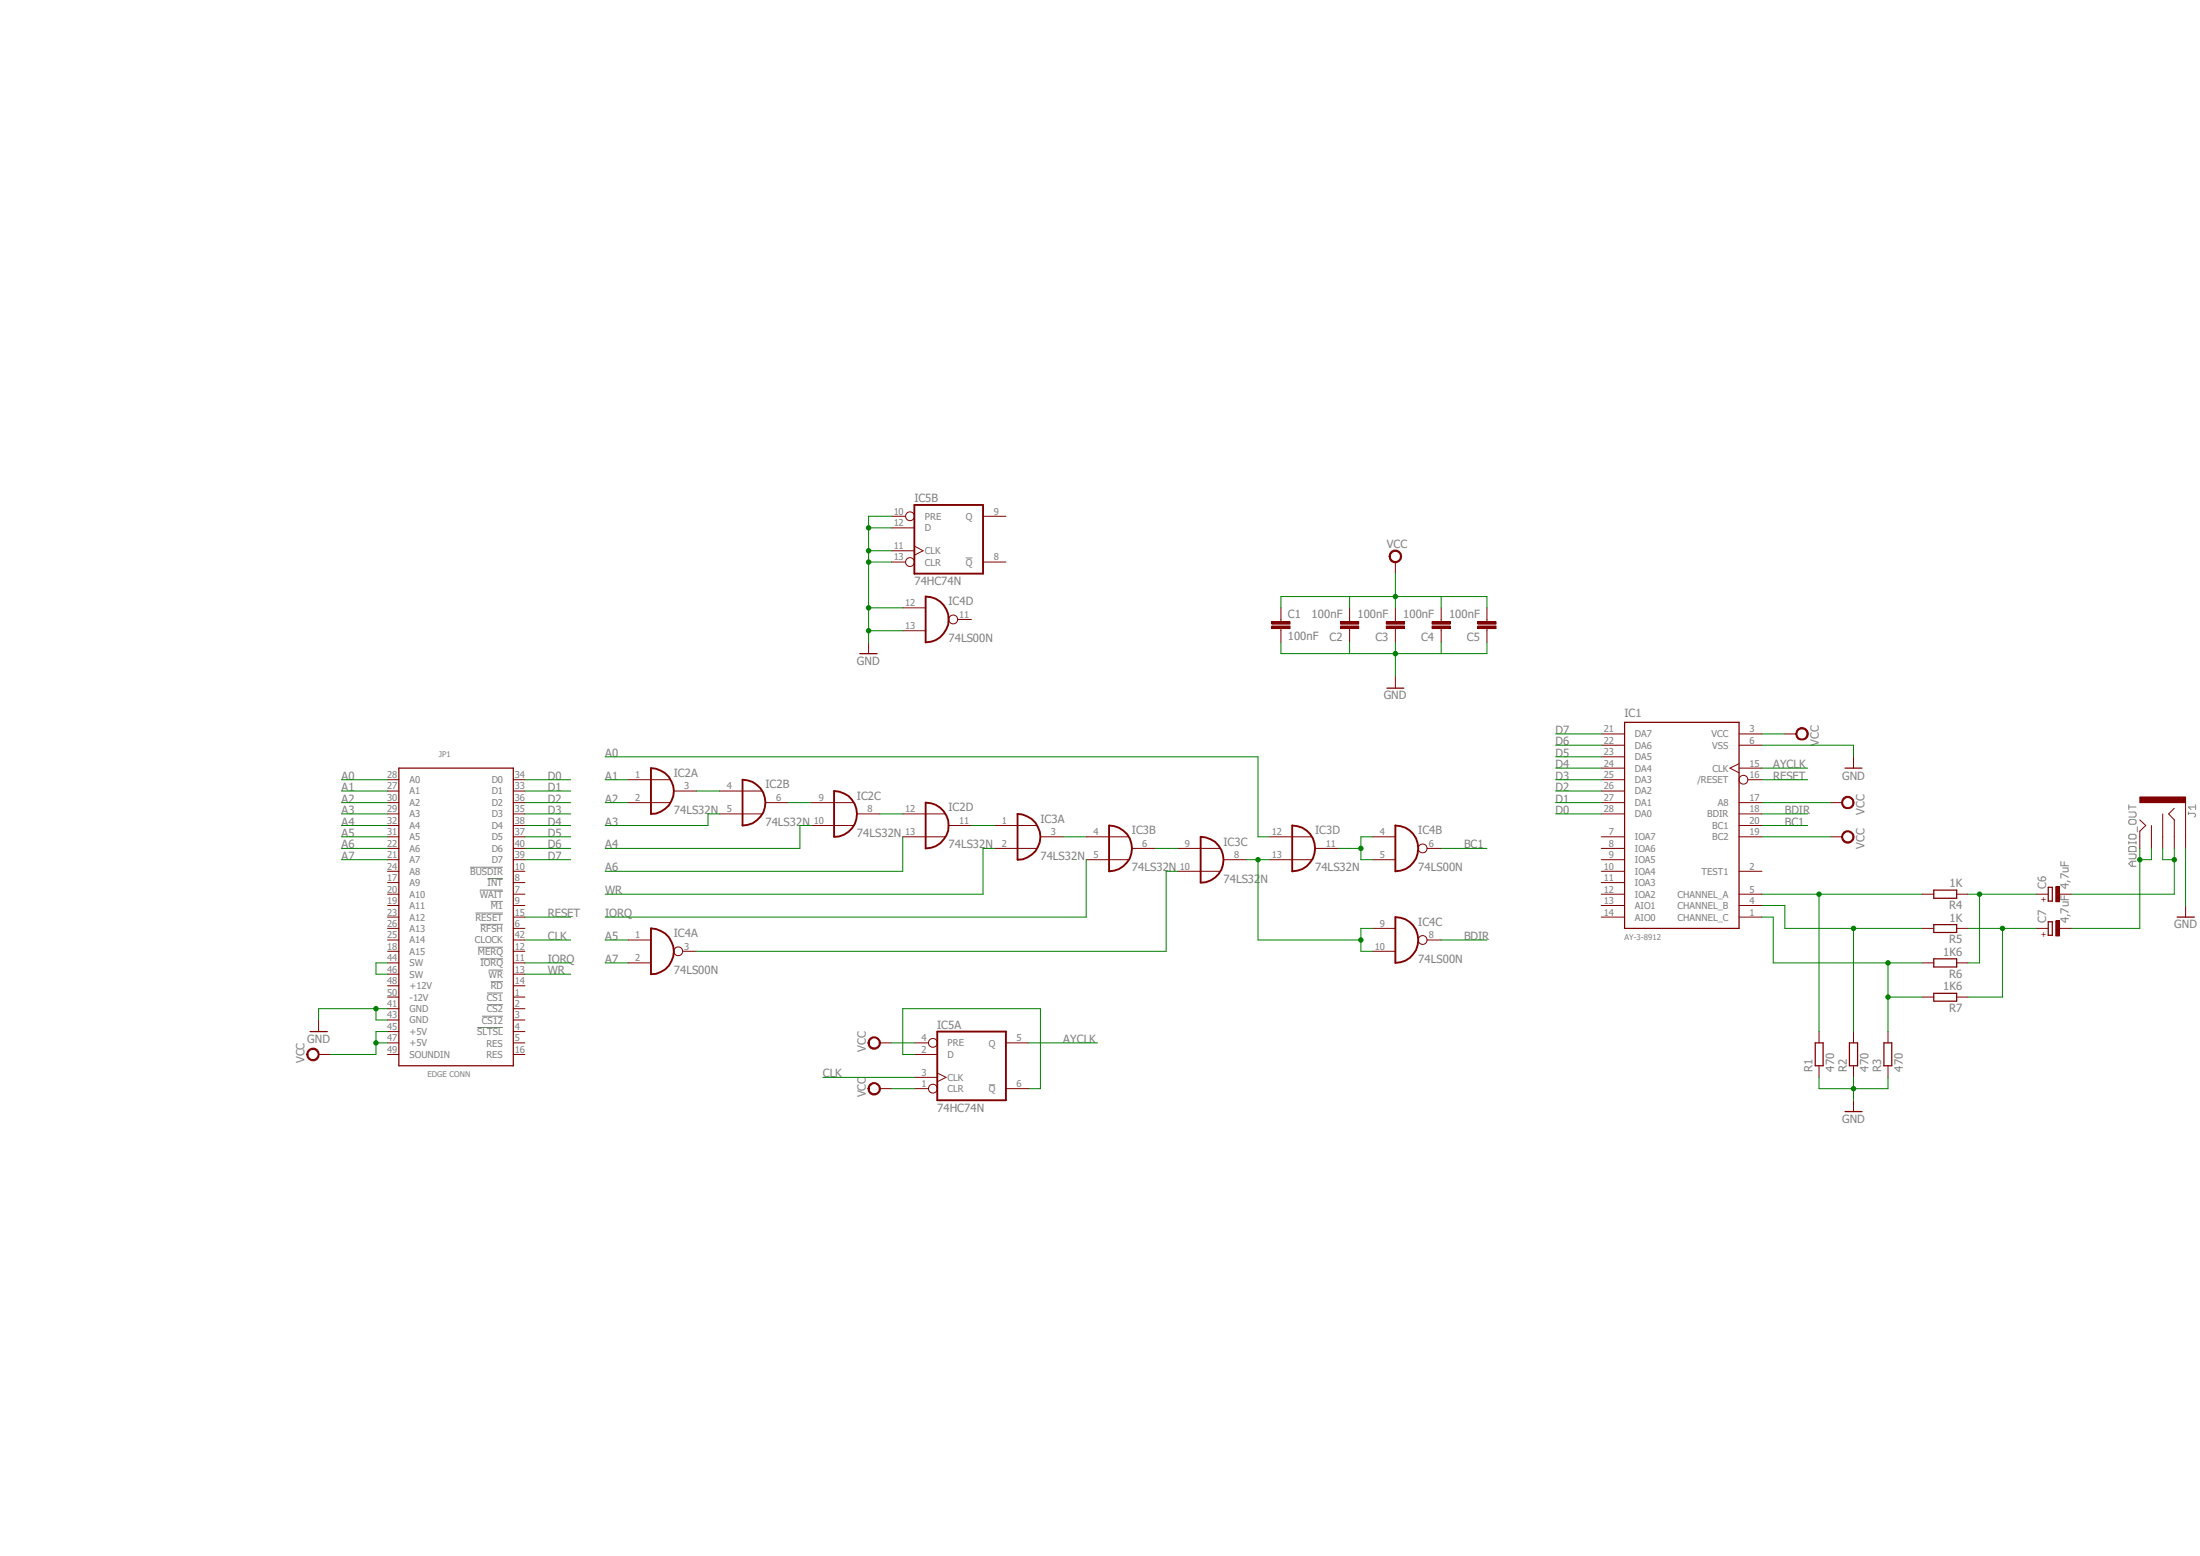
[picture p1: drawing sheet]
<svg xmlns="http://www.w3.org/2000/svg" width="297mm" height="210mm" viewBox="0 0 297 210" stroke-linecap="round" stroke-linejoin="round" font-family="sans-serif">
<path d="M12 66.3l285.1 85.7M297.1 66.3l-285.1 85.7" fill="none" stroke="#fff" stroke-width=".14"/>
<g fill="none" stroke="#808080" stroke-width=".14">
<path d="M130.4 75.3h.9M63.5 117.1h4.4M65.8 118.6h2.1M287.4 115.3h.8l.2 .1v.3l-.2 .2h-.8M287.4 109.6h.8l.2 .2v.3l-.2 .2h-.8M287.4 110.8l.2-.2h.6l.2 .2v.3l-.2 .2h-.6l-.2-.2zM287.4 112.8l.2-.2h.6l.2 .2v.3l-.2 .1h-.6l-.2-.1zM287.4 114.4l.2-.1h.6l.2 .1v.5h-1zM287.4 108.6v.7M287.4 113.6v.3M287.4 113.7h1M287.4 108.9h1"/>
<path d="M287.9 116.2v.7M288.4 116.2h-.7l-.3 .4 .3 .3h.7M288.4 113.6v.3M288.5 111.6v.7M295.4 109.8h.8l.2 .1v.2l-.2 .2M295.4 109.6v.3M296.4 108.9h-1l.4 .4M296.4 108.6v.7M64.2 123.2h3.7M64.4 138.7h3.5M64.5 127.8h3.4M64.8 120.1h3.1"/>
<path d="M64.9 124.8h3M64.9 129.4h3M65.1 137.2h2.8M65.7 134h2.2M65.7 135.6h2.2M66 130.9h1.9M66.3 121.7h1.6M66.3 132.5h1.6M133.5 146.4h.9"/>
</g>
<path d="M53.8 103.7h15.5v40.1h-15.5z" fill="none" stroke="#800000" stroke-width=".17"/>
<g fill="none" stroke="#800000" stroke-width=".14">
<path d="M52.3 119.1h1.5M52.3 117.6h1.5M52.3 116h1.5M52.3 114.5h1.5M52.3 106.8h1.5M52.3 105.2h1.5M52.3 109.9h1.5M52.3 108.3h1.5M52.3 112.9h1.5M52.3 111.4h1.5M69.3 119.1h1.6M69.3 117.6h1.6"/>
<path d="M69.3 116h1.6M69.3 114.5h1.6M69.3 106.8h1.6M69.3 105.2h1.6M69.3 109.9h1.6M69.3 108.3h1.6M69.3 112.9h1.6M69.3 111.4h1.6M288.9 110.7l.8 .7-.8 .8v.7M290.4 111.4v1.5M292 109.9v3M293.5 109.1l-.7 .8 .7 .8v2.2"/>
<path d="M295.1 108.3v4.6M52.3 134.6h1.5M52.3 136.1h1.5M52.3 137.7h1.5M52.3 139.2h1.5M52.3 125.3h1.5M52.3 120.7h1.5M52.3 122.2h1.5M52.3 130h1.5M52.3 128.4h1.5M52.3 131.5h1.5M52.3 133.1h1.5"/>
<path d="M52.3 123.8h1.5M52.3 126.9h1.5M69.3 134.6h1.6M69.3 136.1h1.6M69.3 137.7h1.6M69.3 139.2h1.6M69.3 125.3h1.6M69.3 120.7h1.6M69.3 122.2h1.6M69.3 130h1.6M69.3 128.4h1.6M69.3 131.5h1.6"/>
<path d="M69.3 133.1h1.6M69.3 123.8h1.6M69.3 126.9h1.6M52.3 140.8h1.5M52.3 142.3h1.5M69.3 140.8h1.6M69.3 142.3h1.6"/>
</g>
<path d="M288.9 107.6h6.2v.7h-6.2z" fill-rule="evenodd" fill="#800000"/>
<g fill="none" stroke="#800000" stroke-width=".14">
<path d="M120.4 75.9h1.8M120.4 71.2h3M120.4 74.3h3M120.4 69.7h1.8M123.4 73.7l1.2 .6-1.2 .6M132.7 75.9h3.1M132.7 69.7h3.1M117.3 86.7v1.5M121.9 82h3.1M121.9 85.1h3.1M129.3 83.6h1.8M216.2 99.1h3.1"/>
<path d="M234.8 99.1h3.1M84.8 105.2h5.7M84.8 108.3h5.7M91 106.8h3.1M97.2 109.9h5.7M97.2 106.8h5.7M103.3 108.3h3.1M109.5 108.3h5.7M109.5 111.4h5.7M115.7 109.9h3.1M121.9 112.9h5.7M121.9 109.9h5.7"/>
<path d="M128.1 111.4h3M134.2 114.5h5.8M134.2 111.4h5.8M140.5 112.9h3.1M146.6 112.9h5.8M146.6 116h5.8M152.8 114.5h3.1M159 117.6h5.7M159 114.5h5.7M165.2 116h3.1M171.4 112.9h5.7M171.4 116h5.7"/>
<path d="M177.5 114.5h3.1M185.3 112.9h3.1M185.3 116h3.1M192.7 114.5h1.9M216.2 117.6h3.1M216.2 100.6h3.1M216.2 112.9h3.1M216.2 114.5h3.1M216.2 116h3.1M216.2 119.1h3.1M216.2 103.7h3.1M216.2 105.2h3.1"/>
<path d="M216.2 108.3h3.1M216.2 109.9h3.1M216.2 102.2h3.1M216.2 106.8h3.1M234.8 117.6h3.1M234.8 100.6h3.1M234.8 112.9h3.1M234.8 103.1l-1.2 .6 1.2 .6M234.8 103.7h3.1M234.8 108.3h3.1M234.8 109.9h3.1M234.8 111.4h3.1"/>
<path d="M236 105.2h1.9M288.9 107.6h6.2v.7h-6.2zM288.9 112.9v1.6M290.4 112.9v1.6M292 112.9v1.6M293.5 112.9v1.6M295.1 112.9v1.6M84.8 126.9h3.1M84.8 130h3.1M92.2 128.4h1.9M185.3 128.4h3.1M185.3 125.3h3.1"/>
<path d="M192.7 126.9h1.9M216.2 123.8h3.1M216.2 122.2h3.1M216.2 120.7h3.1M234.8 123.8h3.1M234.8 122.2h3.1M234.8 120.7h3.1M123.4 146.9h1.9M123.4 142.3h3.1M123.4 145.4h3.1M123.4 140.8h1.9M126.5 144.8l1.2 .6-1.2 .6"/>
<path d="M135.8 146.9h3.1M135.8 140.8h3.1"/>
<circle cx="122.8" cy="75.9" r=".6"/>
<circle cx="122.8" cy="69.7" r=".6"/>
<circle cx="128.7" cy="83.6" r=".6"/>
<circle cx="192.1" cy="114.5" r=".6"/>
<circle cx="235.4" cy="105.2" r=".6"/>
<circle cx="91.6" cy="128.4" r=".6"/>
<circle cx="192.1" cy="126.9" r=".6"/>
<circle cx="125.9" cy="146.9" r=".6"/>
<circle cx="125.9" cy="140.8" r=".6"/>
</g>
<path d="M116.1 88.2h2.3M219.3 97.5h15.5v27.8h-15.5z" fill="none" stroke="#800000" stroke-width=".17"/>
<g fill="none" stroke="#800000" stroke-width=".25">
<path d="M123.4 68.2h9.3v9.2h-9.3zM125 80.5a3.1 3.1 0 0 1 3.1 3.1 3.1 3.1 0 0 1-3.1 3.1zM87.9 103.7a3.1 3.1 0 0 1 3.1 3.1 3.1 3.1 0 0 1-3.1 3.1zM100.2 105.2a3.1 3.1 0 0 1 3.1 3.1 3.1 3.1 0 0 1-3.1 3.1zM112.6 106.8a3.1 3.1 0 0 1 3.1 3.1 3.1 3.1 0 0 1-3.1 3zM125 108.3a3.1 3.1 0 0 1 3.1 3.1 3.1 3.1 0 0 1-3.1 3.1zM137.4 109.9a3.1 3.1 0 0 1 3.1 3 3.1 3.1 0 0 1-3.1 3.1zM149.7 111.4a3.1 3.1 0 0 1 3.1 3.1 3.1 3.1 0 0 1-3.1 3.1zM162.1 112.9a3.1 3.1 0 0 1 3.1 3.1 3.1 3.1 0 0 1-3.1 3.1zM174.5 111.4a3.1 3.1 0 0 1 3 3.1 3.1 3.1 0 0 1-3 3.1zM188.4 111.4a3.1 3.1 0 0 1 3.1 3.1 3.1 3.1 0 0 1-3.1 3.1zM87.9 125.3a3.1 3.1 0 0 1 3.1 3.1 3.1 3.1 0 0 1-3.1 3.1z"/>
<path d="M126.5 139.2h9.3v9.3h-9.3zM188.4 123.8a3.1 3.1 0 0 1 3.1 3.1 3.1 3.1 0 0 1-3.1 3.1z"/>
</g>
<path d="M117.5 140.1a.85 .85 0 0 1 1.3 .3 .85 .85 0 0 1-.6 1.2 .85 .85 0 0 1-1-.8h.1a.69 .69 0 0 1 .9-.7 .69 .69 0 0 1 .5 1 .69 .69 0 0 1-1.1 .2l-.2-.2-.1-.3h-.1z" fill-rule="evenodd" fill="#800000"/>
<path d="M117.5 140.1a.85 .85 0 0 1 1.3 .3 .85 .85 0 0 1-.6 1.2 .85 .85 0 0 1-1-.8h.1a.69 .69 0 0 1 .9-.7 .69 .69 0 0 1 .5 1 .69 .69 0 0 1-1.1 .2l-.2-.2-.1-.3h-.1zM118.8 140.8h1.6" fill="none" stroke="#800000" stroke-width=".14"/>
<path d="M117.5 146.3a.85 .85 0 0 1 1.3 .3 .85 .85 0 0 1-.6 1.2 .85 .85 0 0 1-1-.9h.1a.69 .69 0 0 1 .9-.6 .69 .69 0 0 1 .5 1 .69 .69 0 0 1-1.1 .2l-.2-.2-.1-.4h-.1z" fill-rule="evenodd" fill="#800000"/>
<path d="M117.5 146.3a.85 .85 0 0 1 1.3 .3 .85 .85 0 0 1-.6 1.2 .85 .85 0 0 1-1-.9h.1a.69 .69 0 0 1 .9-.6 .69 .69 0 0 1 .5 1 .69 .69 0 0 1-1.1 .2l-.2-.2-.1-.4h-.1zM118.8 146.9h1.6" fill="none" stroke="#800000" stroke-width=".14"/>
<path d="M242.7 98.4a.86 .86 0 0 1 1.4 .2 .86 .86 0 0 1-.6 1.3 .86 .86 0 0 1-1.1-.8h.2a.68 .68 0 0 1 .9-.7 .68 .68 0 0 1 .3 1.1 .68 .68 0 0 1-1.1-.1l-.1-.3h-.2l.1-.4z" fill-rule="evenodd" fill="#800000"/>
<path d="M241 99.1h1.5M242.7 98.4a.86 .86 0 0 1 1.4 .2 .86 .86 0 0 1-.6 1.3 .86 .86 0 0 1-1.1-.8h.2a.68 .68 0 0 1 .9-.7 .68 .68 0 0 1 .3 1.1 .68 .68 0 0 1-1.1-.1l-.1-.3h-.2l.1-.4zM250.2 102.2v1.5" fill="none" stroke="#800000" stroke-width=".14"/>
<path d="M249.1 103.7h2.3" fill="none" stroke="#800000" stroke-width=".17"/>
<path d="M41.7 141.6a.85 .85 0 0 1 1.3 .4 .85 .85 0 0 1-.6 1.2 .85 .85 0 0 1-1-.9h.2a.7 .7 0 0 1 1-.6 .7 .7 0 0 1 .1 1.2 .7 .7 0 0 1-1.1-.3v-.3h-.2l.1-.4z" fill-rule="evenodd" fill="#800000"/>
<path d="M43 137.7v1.5M41.7 141.6a.85 .85 0 0 1 1.3 .4 .85 .85 0 0 1-.6 1.2 .85 .85 0 0 1-1-.9h.2a.7 .7 0 0 1 1-.6 .7 .7 0 0 1 .1 1.2 .7 .7 0 0 1-1.1-.3v-.3h-.2l.1-.4zM43 142.3h1.6" fill="none" stroke="#800000" stroke-width=".14"/>
<path d="M41.9 139.2h2.3" fill="none" stroke="#800000" stroke-width=".17"/>
<path d="M248.9 112.3a.85 .85 0 0 1 1.3 .3 .85 .85 0 0 1-.5 1.2 .85 .85 0 0 1-1.1-.9h.2a.69 .69 0 0 1 .7-.6 .69 .69 0 0 1 .6 .7 .69 .69 0 0 1-.8 .6l-.5-.4v-.3h-.2z" fill-rule="evenodd" fill="#800000"/>
<path d="M247.1 112.9h1.6M248.9 112.3a.85 .85 0 0 1 1.3 .3 .85 .85 0 0 1-.5 1.2 .85 .85 0 0 1-1.1-.9h.2a.69 .69 0 0 1 .7-.6 .69 .69 0 0 1 .6 .7 .69 .69 0 0 1-.8 .6l-.5-.4v-.3h-.2z" fill="none" stroke="#800000" stroke-width=".14"/>
<path d="M248.9 107.7a.86 .86 0 0 1 1.3 .2 .86 .86 0 0 1-.5 1.2 .86 .86 0 0 1-1.1-.8h.2a.7 .7 0 0 1 .9-.7 .7 .7 0 0 1 .3 1.1 .7 .7 0 0 1-1.2-.1v-.3h-.2l.1-.3z" fill-rule="evenodd" fill="#800000"/>
<g fill="none" stroke="#800000" stroke-width=".14">
<path d="M171.7 84.5h2.5v.3h-2.5zM171.7 83.9h2.5v.3h-2.5zM172.9 82v1.9M172.9 84.8v1.9M181 83.9h2.4v.3h-2.4zM181 84.5h2.4v.3h-2.4zM182.2 82v1.9M182.2 84.8v1.9M187.2 83.9h2.4v.3h-2.4zM187.2 84.5h2.4v.3h-2.4zM188.4 82v1.9M188.4 84.8v1.9"/>
<path d="M188.4 91.3v1.6M193.3 83.9h2.5v.3h-2.5zM193.3 84.5h2.5v.3h-2.5zM194.6 82v1.9M194.6 84.8v1.9M199.5 83.9h2.5v.3h-2.5zM199.5 84.5h2.5v.3h-2.5zM200.7 82v1.9M200.7 84.8v1.9M247.1 108.3h1.6M248.9 107.7a.86 .86 0 0 1 1.3 .2 .86 .86 0 0 1-.5 1.2 .86 .86 0 0 1-1.1-.8h.2a.7 .7 0 0 1 .9-.7 .7 .7 0 0 1 .3 1.1 .7 .7 0 0 1-1.2-.1v-.3h-.2l.1-.3z"/>
</g>
<path d="M171.7 84.7h2.5M171.7 84.1h2.5M181 84.7h2.4M181 84.1h2.4M187.2 84.7h2.4M187.2 84.1h2.4M193.3 84.7h2.5M193.3 84.1h2.5M199.5 84.7h2.5M199.5 84.1h2.5" fill="none" stroke="#800000" stroke-width=".34"/>
<path d="M187.2 92.9h2.3" fill="none" stroke="#800000" stroke-width=".17"/>
<path d="M187.8 74.4a.86 .86 0 0 1 1.4 .3 .86 .86 0 0 1-.6 1.2 .86 .86 0 0 1-1.1-.8h.2a.7 .7 0 0 1 1-.6 .7 .7 0 0 1 .2 1.2 .7 .7 0 0 1-1.2-.3v-.3h-.2l.1-.4z" fill-rule="evenodd" fill="#800000"/>
<g fill="none" stroke="#800000" stroke-width=".14">
<path d="M187.8 74.4a.86 .86 0 0 1 1.4 .3 .86 .86 0 0 1-.6 1.2 .86 .86 0 0 1-1.1-.8h.2a.7 .7 0 0 1 1-.6 .7 .7 0 0 1 .2 1.2 .7 .7 0 0 1-1.2-.3v-.3h-.2l.1-.4zM188.4 75.9v1.5M245.6 139.2v1.6M250.2 139.2v1.6M254.9 139.2v1.6M259.5 120.7h1.6M259.5 125.3h1.6M259.5 130h1.6M259.5 134.6h1.6M264.2 120.7h1.5M264.2 125.3h1.5M264.2 130h1.5"/>
<path d="M264.2 134.6h1.5M295.1 122.2v1.6M245.6 143.8v1.6M250.2 143.8v1.6M250.2 148.5v1.5M254.9 143.8v1.6"/>
</g>
<path d="M276.5 119.8h.6v1.8h-.6zM261.1 120.1h3.1v1.1h-3.1zM261.1 124.8h3.1v1.1h-3.1zM261.1 129.4h3.1v1.1h-3.1zM261.1 134.1h3.1v1h-3.1zM293.9 123.8h2.3M245.1 140.8h1v3h-1zM249.1 150h2.3M249.7 140.8h1.1v3h-1.1zM254.3 140.8h1.1v3h-1.1z" fill="none" stroke="#800000" stroke-width=".17"/>
<path d="M277.5 119.7h.5v2h-.5z" fill-rule="evenodd" fill="#800000"/>
<path d="M277.5 119.7h.5v2h-.5zM275 120.7h1.5M278.1 120.7h1.5" fill="none" stroke="#800000" stroke-width=".14"/>
<path d="M276.5 124.4h.6v1.8h-.6z" fill="none" stroke="#800000" stroke-width=".17"/>
<path d="M277.5 124.3h.5v2h-.5z" fill-rule="evenodd" fill="#800000"/>
<path d="M275 125.3h1.5M277.5 124.3h.5v2h-.5zM278.1 125.3h1.5" fill="none" stroke="#800000" stroke-width=".14"/>
<path d="M46.1 106.8h6.2M81.7 105.2h3.1M94.1 106.8h3.1M106.4 108.3h3.1M118.8 109.9h3.1M131.1 111.4h3.1M143.6 112.9h3M155.9 114.5h3.1M169.8 126.9h13.9M185.3 125.3h-1.6v3.1h1.6" fill="none" stroke="#008000" stroke-width=".14"/>
<circle cx="183.7" cy="126.9" r=".3" fill="#008000"/>
<g fill="none" stroke="#008000" stroke-width=".14">
<path d="M168.3 116h3.1M169.8 116v10.9"/>
<circle cx="183.7" cy="126.9" r=".3"/>
</g>
<circle cx="169.8" cy="116" r=".3" fill="#008000"/>
<g fill="none" stroke="#008000" stroke-width=".14">
<path d="M180.6 114.5h3.1M185.3 112.9h-1.6v3.1h1.6"/>
<circle cx="169.8" cy="116" r=".3"/>
</g>
<circle cx="183.7" cy="114.5" r=".3" fill="#008000"/>
<g fill="none" stroke="#008000" stroke-width=".14">
<path d="M117.3 85.1h4.6M121.9 82h-4.6v4.7M46.1 112.9h6.2M46.1 105.2h6.2M46.1 108.3h6.2M46.1 109.9h6.2M46.1 111.4h6.2M46.1 114.5h6.2M46.1 116h6.2M81.7 102.2h88.1v10.7h1.6M81.7 108.3h3.1M97.2 109.9h-1.6v1.5h-13.9"/>
<path d="M109.5 111.4h-1.5v3.1h-26.3M121.9 112.9v4.7h-40.2M134.2 114.5h-1.5v6.2h-51M146.6 116v7.8h-64.9M159 117.6h-1.6v10.8h-63.3M70.9 131.5h6.1M70.9 130h6.1M81.7 130h3.1M81.7 126.9h3.1"/>
<circle cx="183.7" cy="114.5" r=".3"/>
</g>
<circle cx="117.3" cy="85.1" r=".3" fill="#008000"/>
<g fill="none" stroke="#008000" stroke-width=".14">
<path d="M117.3 71.2h3.1M117.3 74.3h3.1M117.3 75.9h3.1M120.4 69.7h-3.1v12.3"/>
<circle cx="117.3" cy="85.1" r=".3"/>
</g>
<circle cx="117.3" cy="71.2" r=".3" fill="#008000"/>
<circle cx="117.3" cy="71.2" r=".3" fill="none" stroke="#008000" stroke-width=".14"/>
<circle cx="117.3" cy="74.3" r=".3" fill="#008000"/>
<circle cx="117.3" cy="74.3" r=".3" fill="none" stroke="#008000" stroke-width=".14"/>
<circle cx="117.3" cy="75.9" r=".3" fill="#008000"/>
<circle cx="117.3" cy="75.9" r=".3" fill="none" stroke="#008000" stroke-width=".14"/>
<circle cx="117.3" cy="82" r=".3" fill="#008000"/>
<g fill="none" stroke="#008000" stroke-width=".14">
<path d="M237.9 100.6h12.3v1.6M50.8 136.1v1.6h1.5M52.3 136.1h-9.3v1.6"/>
<circle cx="117.3" cy="82" r=".3"/>
</g>
<circle cx="50.8" cy="136.1" r=".3" fill="#008000"/>
<g fill="none" stroke="#008000" stroke-width=".14">
<path d="M172.9 86.7v1.5h27.8M188.4 88.2v3.1"/>
<circle cx="50.8" cy="136.1" r=".3"/>
</g>
<circle cx="188.4" cy="88.2" r=".3" fill="#008000"/>
<g fill="none" stroke="#008000" stroke-width=".14">
<path d="M182.2 86.7v1.5M188.4 86.7v1.5M194.6 86.7v1.5M200.7 86.7v1.5M245.6 145.4v1.5h9.3v-1.5M250.2 145.4v3.1"/>
<circle cx="188.4" cy="88.2" r=".3"/>
</g>
<circle cx="250.2" cy="146.9" r=".3" fill="#008000"/>
<g fill="none" stroke="#008000" stroke-width=".14">
<path d="M237.9 99.1h3.1M295.1 114.5v7.7M52.3 139.2h-1.5v3.1h-6.2M50.8 140.8h1.5M120.4 146.9h3M120.4 140.8h3M123.4 142.3h-1.5v-6.2h18.6v10.8h-1.6"/>
<circle cx="250.2" cy="146.9" r=".3"/>
</g>
<circle cx="50.8" cy="140.8" r=".3" fill="#008000"/>
<g fill="none" stroke="#008000" stroke-width=".14">
<path d="M188.4 77.4v3.1M200.7 80.5h-27.8v1.5M237.9 108.3h9.2M237.9 112.9h9.2"/>
<circle cx="50.8" cy="140.8" r=".3"/>
</g>
<circle cx="188.4" cy="80.5" r=".3" fill="#008000"/>
<g fill="none" stroke="#008000" stroke-width=".14">
<path d="M182.2 80.5v1.5M188.4 80.5v1.5M194.6 80.5v1.5M200.7 80.5v1.5M210 99.1h6.2M70.9 114.5h6.1M70.9 111.4h6.1M70.9 109.9h6.1M70.9 105.2h6.1M70.9 116h6.1M70.9 112.9h6.1M70.9 106.8h6.1"/>
<path d="M70.9 108.3h6.1M194.6 114.5h6.1M210 103.7h6.2M210 109.9h6.2M210 105.2h6.2M210 100.6h6.2M210 102.2h6.2M210 106.8h6.2M210 108.3h6.2M237.9 103.7h6.2M237.9 111.4h6.2M237.9 109.9h6.2"/>
<path d="M237.9 105.2h6.2M70.9 126.9h6.1M70.9 123.8h6.1M194.6 126.9h6.1M237.9 120.7h21.6M245.6 120.7v18.5M111.1 145.4h12.3M138.9 140.8h9.3"/>
<circle cx="188.4" cy="80.5" r=".3"/>
</g>
<circle cx="245.6" cy="120.7" r=".3" fill="#008000"/>
<g fill="none" stroke="#008000" stroke-width=".14">
<path d="M237.9 122.2h3.1v3.1h18.5M250.2 125.3v13.9"/>
<circle cx="245.6" cy="120.7" r=".3"/>
</g>
<circle cx="250.2" cy="125.3" r=".3" fill="#008000"/>
<g fill="none" stroke="#008000" stroke-width=".14">
<path d="M237.9 123.8h1.5v6.2h20.1M254.9 134.6v4.6"/>
<circle cx="250.2" cy="125.3" r=".3"/>
</g>
<circle cx="254.9" cy="130" r=".3" fill="#008000"/>
<g fill="none" stroke="#008000" stroke-width=".14">
<path d="M254.9 130v4.6h4.6"/>
<circle cx="254.9" cy="130" r=".3"/>
</g>
<circle cx="254.9" cy="134.6" r=".3" fill="#008000"/>
<g fill="none" stroke="#008000" stroke-width=".14">
<path d="M265.7 120.7h9.3M267.3 120.7v9.3h-1.6"/>
<circle cx="254.9" cy="134.6" r=".3"/>
</g>
<circle cx="267.2" cy="120.7" r=".3" fill="#008000"/>
<g fill="none" stroke="#008000" stroke-width=".14">
<path d="M265.7 125.3h9.3M270.3 125.3v9.3h-4.6"/>
<circle cx="267.2" cy="120.7" r=".3"/>
</g>
<circle cx="270.3" cy="125.3" r=".3" fill="#008000"/>
<g fill="none" stroke="#008000" stroke-width=".14">
<path d="M292 114.5v1.5h1.5M293.5 114.5v6.2h-13.9"/>
<circle cx="270.3" cy="125.3" r=".3"/>
</g>
<circle cx="293.5" cy="116" r=".3" fill="#008000"/>
<g fill="none" stroke="#008000" stroke-width=".14">
<path d="M288.9 114.5v10.8h-9.3M290.4 114.5v1.5h-1.5"/>
<circle cx="293.5" cy="116" r=".3"/>
</g>
<circle cx="288.9" cy="116" r=".3" fill="#008000"/>
<g fill="none" stroke="#008000" stroke-width=".14">
<path d="M52.3 130h-1.5v1.5h1.5"/>
<circle cx="288.9" cy="116" r=".3"/>
</g>
<g font-size="1.5" fill="#808080">
<text x="123.4" y="67.8">IC5B</text>
<text x="187.2" y="74">VCC</text>
<text x="123.4" y="79">74HC74N</text>
<text x="128.1" y="81.7">IC4D</text>
<text x="173.9" y="83.4">C1</text>
<text x="177.1" y="83.4">100nF</text>
<text x="183.3" y="83.4">100nF</text>
<text x="189.4" y="83.4">100nF</text>
<text x="195.6" y="83.4">100nF</text>
<text x="115.7" y="89.8">GND</text>
<text x="128.1" y="86.7">74LS00N</text>
<text x="173.9" y="86.4">100nF</text>
<text x="179.5" y="86.5">C2</text>
<text x="185.7" y="86.5">C3</text>
<text x="191.9" y="86.5">C4</text>
<text x="198" y="86.5">C5</text>
<text x="186.8" y="94.4">GND</text>
<text x="210" y="99.1">D7</text>
<text x="210" y="100.6">D6</text>
<text x="219.3" y="96.7">IC1</text>
<text x="245.5" y="100.6" transform="rotate(-90 245.5 100.6)">VCC</text>
<text x="46.1" y="106.8">A1</text>
<text x="46.1" y="105.2">A0</text>
<text x="74" y="106.8">D1</text>
<text x="74" y="105.2">D0</text>
<text x="81.7" y="105.2">A1</text>
<text x="81.7" y="102.2">A0</text>
<text x="91" y="104.9">IC2A</text>
<text x="103.3" y="106.4">IC2B</text>
<text x="115.7" y="107.9">IC2C</text>
<text x="210" y="102.2">D5</text>
<text x="210" y="103.7">D4</text>
<text x="210" y="105.2">D3</text>
<text x="210" y="106.8">D2</text>
<text x="239.4" y="103.7">AYCLK</text>
<text x="239.4" y="105.2">RESET</text>
<text x="248.7" y="105.2">GND</text>
<text x="46.1" y="108.3">A2</text>
<text x="46.1" y="109.9">A3</text>
<text x="46.1" y="111.4">A4</text>
<text x="46.1" y="112.9">A5</text>
<text x="74" y="112.9">D5</text>
<text x="74" y="111.4">D4</text>
<text x="74" y="109.9">D3</text>
<text x="74" y="108.3">D2</text>
<text x="81.7" y="108.3">A2</text>
<text x="81.7" y="111.4">A3</text>
<text x="91" y="109.9">74LS32N</text>
<text x="103.3" y="111.4">74LS32N</text>
<text x="115.7" y="112.9">74LS32N</text>
<text x="128.1" y="109.5">IC2D</text>
<text x="140.5" y="111">IC3A</text>
<text x="152.8" y="112.6">IC3B</text>
<text x="177.5" y="112.6">IC3D</text>
<text x="191.5" y="112.6">IC4B</text>
<text x="210" y="109.9">D0</text>
<text x="210" y="108.3">D1</text>
<text x="241" y="111.4">BC1</text>
<text x="241" y="109.9">BDIR</text>
<text x="251.7" y="109.9" transform="rotate(-90 251.7 109.9)">VCC</text>
<text x="46.1" y="114.5">A6</text>
<text x="46.1" y="116">A7</text>
<text x="74" y="116">D7</text>
<text x="74" y="114.5">D6</text>
<text x="81.7" y="114.5">A4</text>
<text x="81.7" y="117.6">A6</text>
<text x="128.1" y="114.5">74LS32N</text>
<text x="140.5" y="116">74LS32N</text>
<text x="152.8" y="117.6">74LS32N</text>
<text x="165.2" y="119.1">74LS32N</text>
<text x="165.2" y="114.1">IC3C</text>
<text x="177.5" y="117.6">74LS32N</text>
<text x="191.5" y="117.6">74LS00N</text>
<text x="197.7" y="114.5">BC1</text>
<text x="251.7" y="114.6" transform="rotate(-90 251.7 114.6)">VCC</text>
<text x="263.2" y="119.8">1K</text>
<text x="276.2" y="120" transform="rotate(-90 276.2 120)">C6</text>
<text x="74" y="123.8">RESET</text>
<text x="81.7" y="120.7">WR</text>
<text x="81.7" y="123.8">IORQ</text>
<text x="191.5" y="124.9">IC4C</text>
<text x="263.1" y="122.7">R4</text>
<text x="263.2" y="124.4">1K</text>
<text x="276.2" y="124.6" transform="rotate(-90 276.2 124.6)">C7</text>
<text x="279.3" y="124.6" transform="rotate(-90 279.3 124.6)">4,7uF 4,7uF</text>
<text x="293.5" y="125.3">GND</text>
<text x="74" y="131.5">WR</text>
<text x="74" y="130">IORQ</text>
<text x="74" y="126.9">CLK</text>
<text x="81.7" y="126.9">A5</text>
<text x="81.7" y="130">A7</text>
<text x="91" y="131.5">74LS00N</text>
<text x="91" y="126.5">IC4A</text>
<text x="191.5" y="130">74LS00N</text>
<text x="197.7" y="126.9">BDIR</text>
<text x="262.3" y="129.1">1K6</text>
<text x="263.1" y="127.3">R5</text>
<text x="263.1" y="132">R6</text>
<text x="262.3" y="133.7">1K6</text>
<text x="263.1" y="136.6">R7</text>
<text x="41.1" y="143.5" transform="rotate(-90 41.1 143.5)">VCC</text>
<text x="41.5" y="140.8">GND</text>
<text x="116.9" y="141.9" transform="rotate(-90 116.9 141.9)">VCC</text>
<text x="126.5" y="138.9">IC5A</text>
<text x="143.6" y="140.8">AYCLK</text>
<text x="111.1" y="145.4">CLK</text>
<text x="116.9" y="148.1" transform="rotate(-90 116.9 148.1)">VCC</text>
<text x="244.7" y="144.7" transform="rotate(-90 244.7 144.7)">R1</text>
<text x="247.6" y="144.7" transform="rotate(-90 247.6 144.7)">470</text>
<text x="249.3" y="144.7" transform="rotate(-90 249.3 144.7)">R2</text>
<text x="252.3" y="144.7" transform="rotate(-90 252.3 144.7)">470</text>
<text x="254" y="144.7" transform="rotate(-90 254 144.7)">R3</text>
<text x="256.9" y="144.7" transform="rotate(-90 256.9 144.7)">470</text>
<text x="126.5" y="150.1">74HC74N</text>
<text x="248.7" y="151.6">GND</text>
</g>
<g font-size="1.3" fill="#808080">
<text x="120.6" y="71">12</text>
<text x="120.6" y="69.5">10</text>
<text x="124.8" y="71.7">D</text>
<text x="124.8" y="70.1">PRE</text>
<text x="130.4" y="70.1">Q</text>
<text x="134.2" y="69.5">9</text>
<text x="120.6" y="75.6">13</text>
<text x="120.6" y="74.1">11</text>
<text x="124.8" y="76.3">CLR</text>
<text x="124.8" y="74.8">CLK</text>
<text x="130.4" y="76.3">Q</text>
<text x="134.2" y="75.6">8</text>
<text x="122.2" y="81.8">12</text>
<text x="129.5" y="83.4">11</text>
<text x="122.2" y="84.9">13</text>
<text x="216.5" y="98.8">21</text>
<text x="216.5" y="100.4">22</text>
<text x="216.5" y="101.9">23</text>
<text x="220.7" y="99.5">DA7</text>
<text x="220.7" y="101">DA6</text>
<text x="231.1" y="99.5">VCC</text>
<text x="231.1" y="101">VSS</text>
<text x="236.2" y="98.8">3</text>
<text x="236.2" y="100.4">6</text>
<text x="52.3" y="106.6">27</text>
<text x="52.3" y="105">28</text>
<text x="55.3" y="107.2">A1</text>
<text x="55.3" y="105.7">A0</text>
<text x="66.4" y="107.2">D1</text>
<text x="66.4" y="105.7">D0</text>
<text x="69.5" y="106.6">33</text>
<text x="69.5" y="105">34</text>
<text x="85.8" y="105">1</text>
<text x="92.4" y="106.6">3</text>
<text x="98.1" y="106.6">4</text>
<text x="216.5" y="103.5">24</text>
<text x="216.5" y="105">25</text>
<text x="216.5" y="106.6">26</text>
<text x="220.7" y="102.6">DA5</text>
<text x="220.7" y="104.1">DA4</text>
<text x="220.7" y="105.7">DA3</text>
<text x="220.7" y="107.2">DA2</text>
<text x="229.2" y="105.7">/RESET</text>
<text x="231.2" y="104.1">CLK</text>
<text x="236.2" y="103.5">15</text>
<text x="236.2" y="105">16</text>
<text x="52.3" y="109.6">29</text>
<text x="52.3" y="108.1">30</text>
<text x="52.3" y="112.7">31</text>
<text x="52.3" y="111.2">32</text>
<text x="55.3" y="110.3">A3</text>
<text x="55.3" y="108.8">A2</text>
<text x="55.3" y="113.4">A5</text>
<text x="55.3" y="111.9">A4</text>
<text x="66.4" y="110.3">D3</text>
<text x="66.4" y="108.8">D2</text>
<text x="66.4" y="113.4">D5</text>
<text x="66.4" y="111.9">D4</text>
<text x="69.5" y="109.6">35</text>
<text x="69.5" y="108.1">36</text>
<text x="69.5" y="112.7">37</text>
<text x="69.5" y="111.2">38</text>
<text x="85.8" y="108.1">2</text>
<text x="98.1" y="109.6">5</text>
<text x="104.8" y="108.1">6</text>
<text x="109.9" y="111.2">10</text>
<text x="110.5" y="108.1">9</text>
<text x="117.1" y="109.6">8</text>
<text x="122.2" y="109.6">12</text>
<text x="122.2" y="112.7">13</text>
<text x="129.5" y="111.2">11</text>
<text x="135.3" y="111.2">1</text>
<text x="141.9" y="112.7">3</text>
<text x="147.6" y="112.7">4</text>
<text x="171.7" y="112.7">12</text>
<text x="186.3" y="112.7">4</text>
<text x="216.5" y="108.1">27</text>
<text x="216.5" y="109.6">28</text>
<text x="217.2" y="112.7">7</text>
<text x="220.7" y="113.4">IOA7</text>
<text x="220.7" y="108.8">DA1</text>
<text x="220.7" y="110.3">DA0</text>
<text x="230.5" y="110.3">BDIR</text>
<text x="231.1" y="113.4">BC2</text>
<text x="231.1" y="111.9">BC1</text>
<text x="231.9" y="108.8">A8</text>
<text x="236.2" y="108.1">17</text>
<text x="236.2" y="109.6">18</text>
<text x="236.2" y="112.7">19</text>
<text x="236.2" y="111.2">20</text>
<text x="52.3" y="118.9">17</text>
<text x="52.3" y="115.8">21</text>
<text x="52.3" y="114.3">22</text>
<text x="52.3" y="117.4">24</text>
<text x="55.3" y="119.6">A9</text>
<text x="55.3" y="116.5">A7</text>
<text x="55.3" y="115">A6</text>
<text x="55.3" y="118.1">A8</text>
<text x="63.5" y="118.1">BUSDIR</text>
<text x="65.8" y="119.6">INT</text>
<text x="66.4" y="116.5">D7</text>
<text x="66.4" y="115">D6</text>
<text x="69.5" y="118.9">8</text>
<text x="69.5" y="117.4">10</text>
<text x="69.5" y="115.8">39</text>
<text x="69.5" y="114.3">40</text>
<text x="135.3" y="114.3">2</text>
<text x="147.6" y="115.8">5</text>
<text x="154.2" y="114.3">6</text>
<text x="159.3" y="117.4">10</text>
<text x="160" y="114.3">9</text>
<text x="166.6" y="115.8">8</text>
<text x="171.7" y="115.8">13</text>
<text x="179" y="114.3">11</text>
<text x="186.3" y="115.8">5</text>
<text x="192.9" y="114.3">6</text>
<text x="216.5" y="117.4">10</text>
<text x="216.5" y="118.9">11</text>
<text x="217.2" y="114.3">8</text>
<text x="217.2" y="115.8">9</text>
<text x="220.7" y="115">IOA6</text>
<text x="220.7" y="116.5">IOA5</text>
<text x="220.7" y="118.1">IOA4</text>
<text x="220.7" y="119.6">IOA3</text>
<text x="229.7" y="118.1">TEST1</text>
<text x="236.2" y="117.4">2</text>
<text x="52.3" y="122">19</text>
<text x="52.3" y="120.5">20</text>
<text x="52.3" y="123.6">23</text>
<text x="52.3" y="125.1">26</text>
<text x="55.3" y="122.7">A11</text>
<text x="55.3" y="121.2">A10</text>
<text x="55.3" y="124.2">A12</text>
<text x="55.3" y="125.8">A13</text>
<text x="64.2" y="124.2">RESET</text>
<text x="64.8" y="121.2">WAIT</text>
<text x="64.9" y="125.8">RFSH</text>
<text x="66.3" y="122.7">M1</text>
<text x="69.5" y="125.1">6</text>
<text x="69.5" y="120.5">7</text>
<text x="69.5" y="122">9</text>
<text x="69.5" y="123.6">15</text>
<text x="186.3" y="125.1">9</text>
<text x="216.5" y="120.5">12</text>
<text x="216.5" y="122">13</text>
<text x="216.5" y="123.6">14</text>
<text x="220.7" y="121.2">IOA2</text>
<text x="220.7" y="122.7">AIO1</text>
<text x="220.7" y="124.2">AIO0</text>
<text x="226.5" y="124.2">CHANNEL_C</text>
<text x="226.5" y="122.7">CHANNEL_B</text>
<text x="226.5" y="121.2">CHANNEL_A</text>
<text x="236.2" y="123.6">1</text>
<text x="236.2" y="122">4</text>
<text x="236.2" y="120.5">5</text>
<text x="52.3" y="128.2">18</text>
<text x="52.3" y="126.7">25</text>
<text x="52.3" y="129.8">44</text>
<text x="52.3" y="131.3">46</text>
<text x="55.3" y="128.9">A15</text>
<text x="55.3" y="127.3">A14</text>
<text x="55.3" y="130.4">SW</text>
<text x="55.3" y="132">SW</text>
<text x="64.1" y="127.3">CLOCK</text>
<text x="64.5" y="128.9">MERQ</text>
<text x="64.9" y="130.4">IORQ</text>
<text x="66" y="132">WR</text>
<text x="69.5" y="129.8">11</text>
<text x="69.5" y="128.2">12</text>
<text x="69.5" y="131.3">13</text>
<text x="69.5" y="126.7">42</text>
<text x="85.8" y="126.7">1</text>
<text x="85.8" y="129.8">2</text>
<text x="92.4" y="128.2">3</text>
<text x="185.6" y="128.2">10</text>
<text x="192.9" y="126.7">8</text>
<text x="52.3" y="135.9">41</text>
<text x="52.3" y="137.5">43</text>
<text x="52.3" y="132.8">48</text>
<text x="52.3" y="134.4">50</text>
<text x="55.3" y="136.6">GND</text>
<text x="55.3" y="133.5">+12V</text>
<text x="55.3" y="135">-12V</text>
<text x="65.7" y="135.1">CS1</text>
<text x="65.7" y="136.6">CS2</text>
<text x="66.3" y="133.5">RD</text>
<text x="69.5" y="134.4">1</text>
<text x="69.5" y="135.9">2</text>
<text x="69.5" y="137.5">3</text>
<text x="69.5" y="132.8">14</text>
<text x="52.3" y="139">45</text>
<text x="52.3" y="140.5">47</text>
<text x="52.3" y="142.1">49</text>
<text x="55.3" y="138.1">GND</text>
<text x="55.3" y="139.7">+5V</text>
<text x="55.3" y="141.2">+5V</text>
<text x="55.3" y="142.8">SOUNDIN</text>
<text x="64.4" y="139.7">SLTSL</text>
<text x="65.1" y="138.2">CS12</text>
<text x="65.7" y="141.3">RES</text>
<text x="65.7" y="142.8">RES</text>
<text x="69.5" y="139">4</text>
<text x="69.5" y="140.5">5</text>
<text x="69.5" y="142.1">16</text>
<text x="124.4" y="142.1">2</text>
<text x="124.4" y="140.5">4</text>
<text x="127.9" y="142.8">D</text>
<text x="127.9" y="141.2">PRE</text>
<text x="133.5" y="141.3">Q</text>
<text x="137.2" y="140.5">5</text>
<text x="124.4" y="146.7">1</text>
<text x="124.4" y="145.2">3</text>
<text x="127.9" y="147.4">CLR</text>
<text x="127.9" y="145.9">CLK</text>
<text x="133.5" y="147.4">Q</text>
<text x="137.2" y="146.7">6</text>
</g>
<g font-size="1.1" fill="#808080">
<text x="59.3" y="102.2">JP1</text>
<text x="219.3" y="126.9">AY-3-8912</text>
<text x="57.7" y="145.4">EDGE CONN</text>
</g>
<g font-size="1.1" fill="#800000">
<text x="275.5" y="121.8">+</text>
<text x="275.5" y="126.4">+</text>
</g>
</svg>
